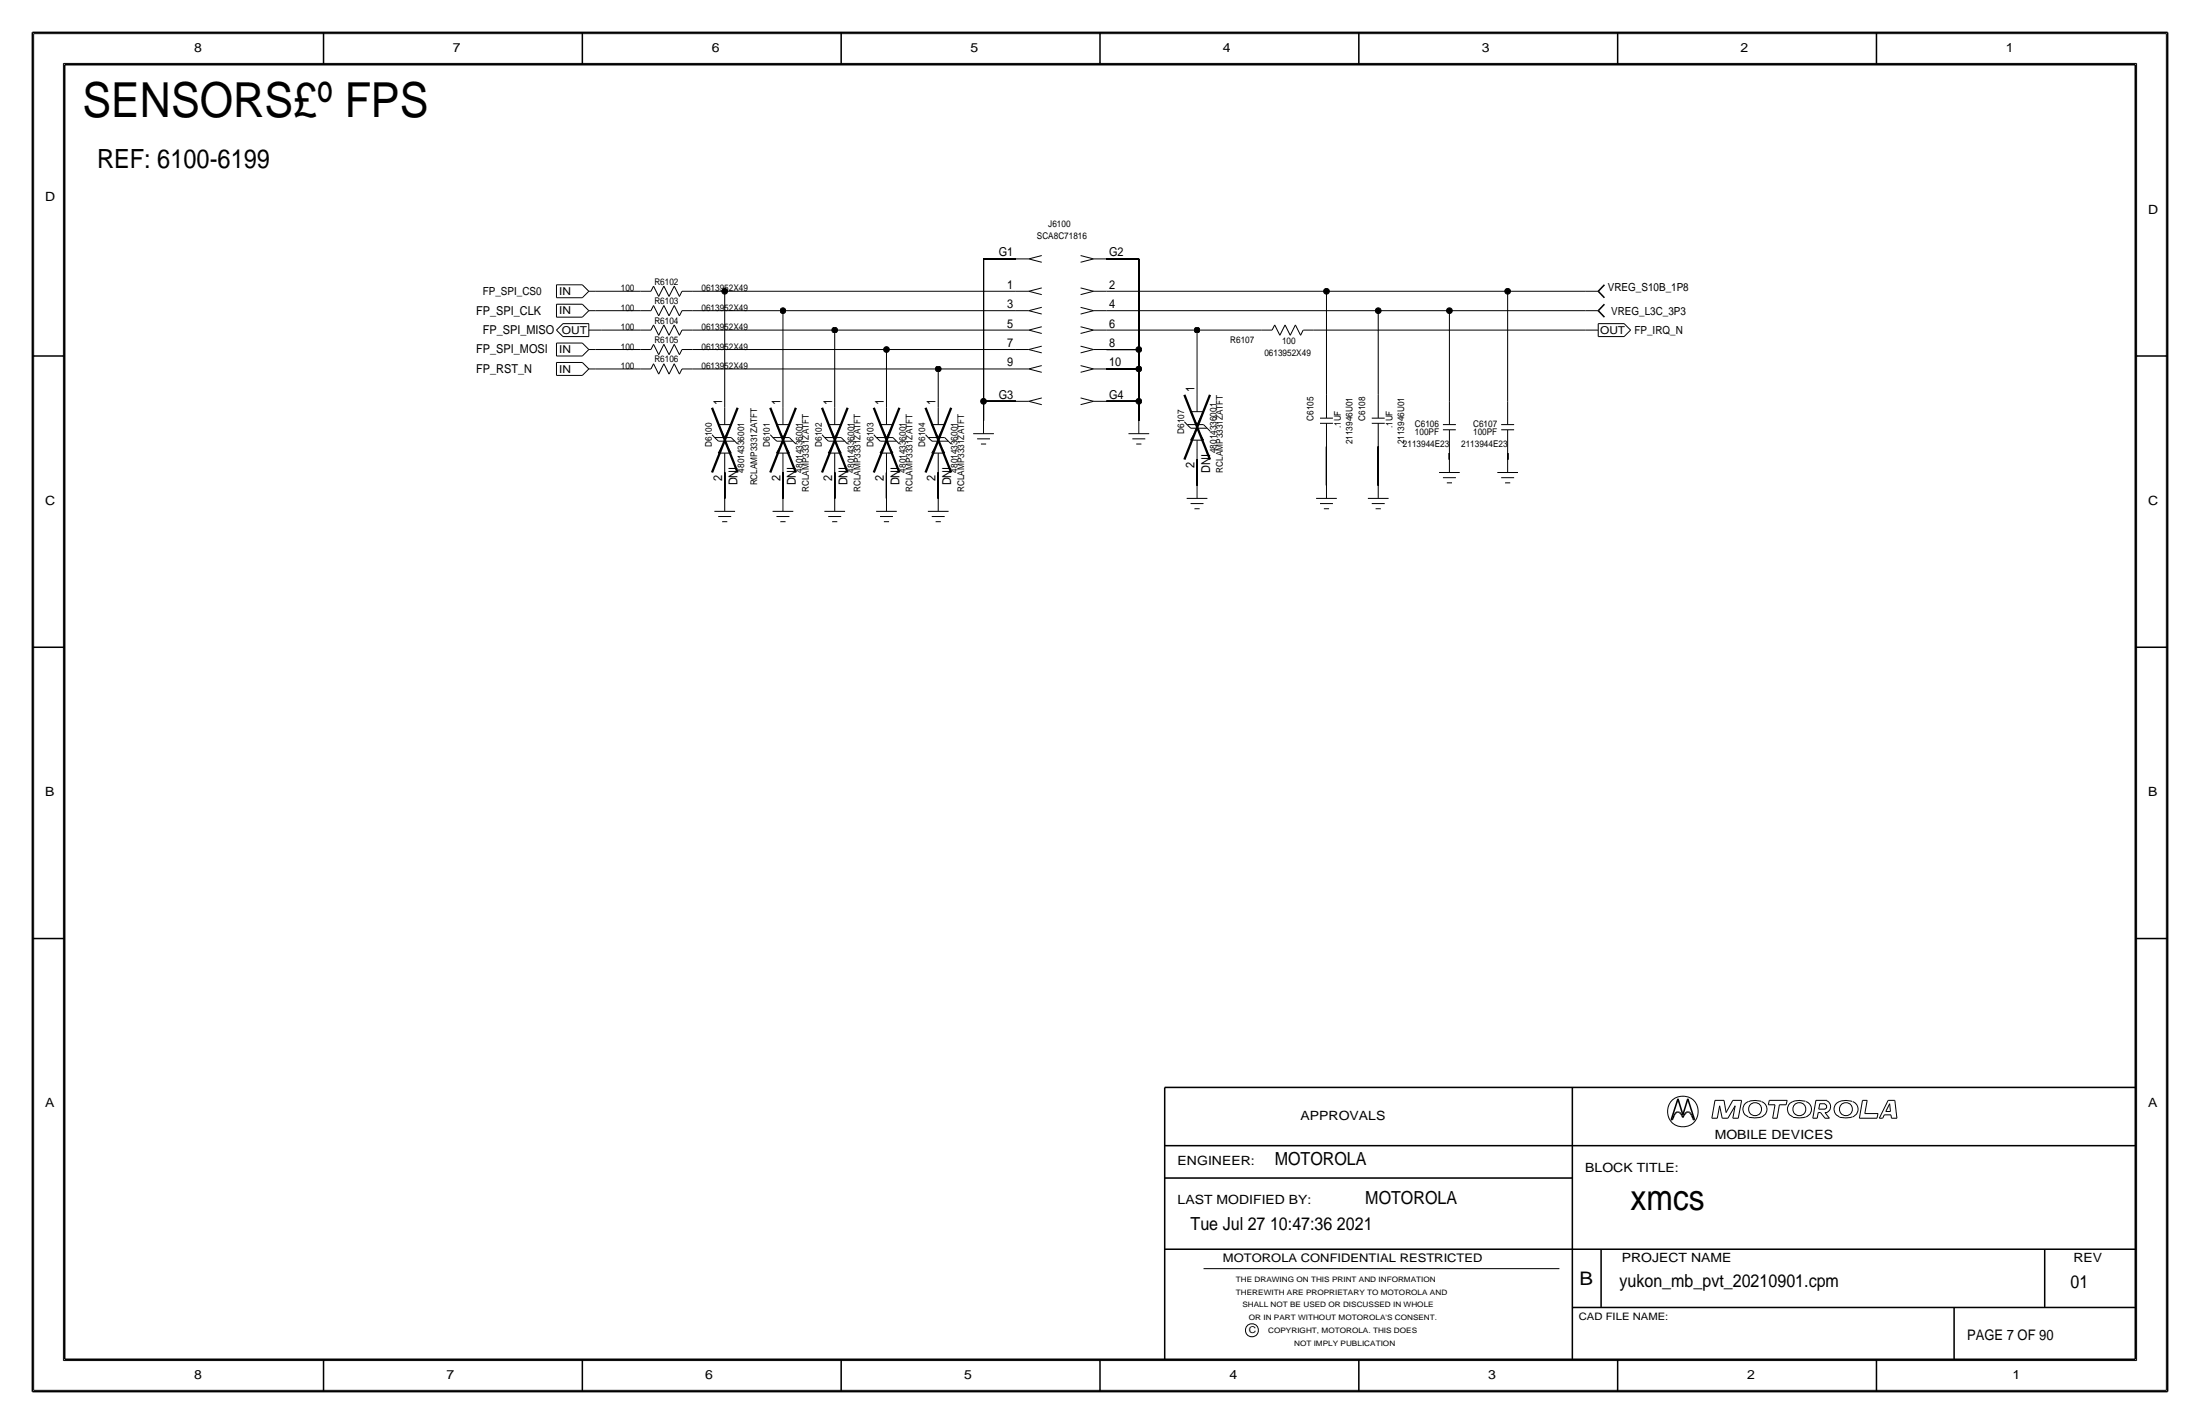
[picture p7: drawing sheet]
<svg xmlns="http://www.w3.org/2000/svg" width="432mm" height="279mm" viewBox="0 0 432 279" stroke-linecap="round" stroke-linejoin="round" font-family="sans-serif">
<!-- layer: Nets -->
<g fill="none" stroke="#000" stroke-width=".2">
<path d="M116.8 57.2h8.9zM135.9 57.2h6.3zM142.2 57.1v22.9zM142.2 57.2h57.2zM193 50.8v27.9zM193 50.8h6.4zM217.2 50.8h6.3zM217.2 57.2h43.1zM223.5 50.8v17.8zM260.3 57.1v20.4zM260.3 57.2h35.6zM295.9 57.2v21.5z"/>
<path d="M295.9 57.2h15.2zM116.8 72.4h8.9zM116.8 61h8.9zM116.8 68.6h8.9zM118.1 64.8h7.6zM135.9 72.4h48.3zM135.9 64.8h27.9zM135.9 68.6h38.1zM135.9 61h17.8zM153.7 61v19zM153.7 61h45.7zM163.8 64.8v15.2z"/>
<path d="M163.8 64.8h35.6zM174 68.6v11.4zM174 68.6h25.4zM184.1 72.4v7.6zM184.1 72.4h15.3zM193 78.7v3.8zM193 78.7h6.4zM217.2 78.7h6.3zM217.2 72.4h6.3zM217.2 68.6h6.3zM217.2 61h53.3zM217.2 64.8h17.7z"/>
<path d="M223.5 78.7v3.8zM223.5 72.4v6.3zM223.5 68.6v3.8zM234.9 64.8v12.7zM234.9 64.8h12.7zM257.8 64.8h53.3zM270.5 61v16.5zM270.5 61h14zM284.5 61h26.6zM284.5 61v17.7zM142.2 92.7v5.1zM153.7 92.7v5.1z"/>
<path d="M163.8 92.7v5.1zM174 92.7v5.1zM184.1 92.7v5.1zM234.9 90.2v5zM260.3 87.6v7.6zM270.5 87.6v7.6zM284.5 88.9v1.3zM295.9 88.9v1.3z"/>
</g>
<g fill="#000" stroke="#000" stroke-width=".2">
<circle cx="142.2" cy="57.1" r=".56"/>
<circle cx="260.4" cy="57.1" r=".56"/>
<circle cx="295.9" cy="57.1" r=".56"/>
<circle cx="153.7" cy="61" r=".56"/>
<circle cx="163.8" cy="64.8" r=".56"/>
<circle cx="174" cy="68.6" r=".56"/>
<circle cx="184.2" cy="72.4" r=".56"/>
<circle cx="193" cy="78.7" r=".56"/>
<circle cx="223.5" cy="72.4" r=".56"/>
<circle cx="223.5" cy="68.6" r=".56"/>
<circle cx="223.5" cy="78.7" r=".56"/>
<circle cx="235" cy="64.8" r=".56"/>
<circle cx="270.5" cy="61" r=".56"/>
<circle cx="284.5" cy="61" r=".56"/>
</g>
<!-- layer: Components -->
<g fill="none" stroke="#000" stroke-width=".2">
<path d="M109.2 55.9h5.1zM109.2 55.9v2.5zM109.2 58.4h5.1zM109.2 59.7h5.1zM109.2 59.7v2.5zM114.3 55.9l1.3 1.3zM114.3 59.7l1.3 1.3zM115.6 57.2l-1.3 1.2zM115.6 57.2h1.2zM125.7 57.2h2.1zM128.3 56.1l-.5 1zM128.3 59.9l-.5 1.1z"/>
<path d="M128.3 56.1l1 2.1zM128.3 59.9l1 2.1zM130.3 56.1l-1 2.1zM130.3 56.1l1 2.1zM130.3 59.9l-1 2.1zM130.3 59.9l1 2.1zM132.3 56.1l-1 2.1zM132.3 59.9l-1 2.1zM132.3 56.1l1 2.1zM132.3 59.9l1 2.1zM133.9 57.2l-.6 1zM133.9 57.2h2z"/>
<path d="M199.4 50.8h2.5zM199.4 57.2h2.5zM201.9 50.8l2.6 .7zM201.9 50.8l2.6-.7zM201.9 57.2l2.6 .6zM201.9 57.2l2.6-.7zM212.1 51.5l2.5-.7zM212.1 50.1l2.5 .7zM212.1 57.8l2.5-.6zM212.1 56.5l2.5 .7zM214.6 50.8h2.6zM214.6 57.2h2.6z"/>
<path d="M311.1 57.2h2.6zM109.2 64.8l1.3 1.2zM109.2 67.3h5.1zM109.2 67.3v2.5zM109.2 69.8h5.1zM109.2 62.2h5.1zM109.2 71.1h5.1zM109.2 71.1v2.6zM109.2 73.7h5.1zM110.5 63.5h5.1zM110.5 66h5.1zM110.5 63.5l-1.3 1.3z"/>
<path d="M114.3 67.3l1.3 1.3zM114.3 71.1l1.3 1.3zM115.6 64.8h2.5zM115.6 63.5v2.5zM115.6 68.6l-1.3 1.3zM115.6 61l-1.3 1.2zM115.6 72.4l-1.3 1.3zM115.6 68.6h1.2zM115.6 61h1.2zM115.6 72.4h1.2zM125.7 72.4h2.1zM125.7 68.6h2.1z"/>
<path d="M125.7 64.8h2.1zM125.7 61h2.1zM128.3 71.4l-.5 1zM128.3 67.6l-.5 1zM128.3 63.8l-.5 1zM128.3 71.4l1 2zM128.3 67.6l1 2zM128.3 63.8l1 2zM130.3 71.4l-1 2zM130.3 71.4l1 2zM130.3 67.6l-1 2zM130.3 67.6l1 2z"/>
<path d="M130.3 63.8l-1 2zM130.3 63.8l1 2zM132.3 71.4l-1 2zM132.3 67.6l-1 2zM132.3 63.8l-1 2zM132.3 71.4l1 2zM132.3 67.6l1 2zM132.3 63.8l1 2zM133.9 72.4l-.6 1zM133.9 68.6l-.6 1zM133.9 64.8l-.6 1zM133.9 61l-.6 1z"/>
<path d="M133.9 72.4h2zM133.9 68.6h2zM133.9 64.8h2zM133.9 61h2zM199.4 68.6h2.5zM199.4 61h2.5zM199.4 64.8h2.5zM199.4 72.4h2.5zM199.4 78.7h2.5zM201.9 68.6l2.6 .6zM201.9 68.6l2.6-.7zM201.9 61l2.6 .6z"/>
<path d="M201.9 61l2.6-.7zM201.9 64.8l2.6 .6zM201.9 64.8l2.6-.7zM201.9 72.4l2.6 .7zM201.9 72.4l2.6-.7zM201.9 78.7l2.6 .7zM201.9 78.7l2.6-.6zM212.1 69.2l2.5-.6zM212.1 67.9l2.5 .7zM212.1 65.4l2.5-.6zM212.1 64.1l2.5 .7zM212.1 61.6l2.5-.6z"/>
<path d="M212.1 60.3l2.5 .7zM212.1 79.4l2.5-.7zM212.1 78.1l2.5 .6zM212.1 73.1l2.5-.7zM212.1 71.7l2.5 .7zM214.6 68.6h2.6zM214.6 64.8h2.6zM214.6 61h2.6zM214.6 78.7h2.6zM214.6 72.4h2.6zM234.9 77.5v3.3zM247.7 64.8h2z"/>
<path d="M250.2 63.8l-.5 1zM250.2 63.8l1 2zM252.2 63.8l-1 2zM252.2 63.8l1 2zM254.3 63.8l1 2zM254.3 63.8l-1.1 2zM255.8 64.8l-.5 1zM255.8 64.8h2zM260.3 77.5v4.5zM270.5 77.5v4.5zM284.5 78.7v4.6zM295.9 78.7v4.6z"/>
<path d="M311.1 61h2.6zM311.2 64.8h2.5zM313.7 63.5h5.1zM313.7 66h5.1zM313.7 63.5v2.5zM318.8 63.5l1.2 1.3zM320 64.8l-1.2 1.2zM139.8 85.3l.6 .7zM140.3 85.9h3.2zM140.4 86l.6 .6zM141 88.9h2.5zM141 83.3h2.5z"/>
<path d="M141 83.3l1.2 2.6zM141 86.6h3.2zM142.2 86.6l1.3 2.3zM142.2 80v3.3zM142.2 88.9v3.8zM142.2 86.6l-1.2 2.3zM142.2 97.8v2.5zM143.5 85.9l1.3 1.2zM143.5 83.3l-1.3 2.6zM151.2 85.3l.6 .7zM151.7 85.9h3.2zM151.8 86l.7 .6z"/>
<path d="M152.4 83.3l1.3 2.6zM152.4 88.9h2.5zM152.4 83.3h2.5zM152.5 86.6h3.1zM153.7 80v3.3zM153.7 88.9v3.8zM153.7 86.6l-1.3 2.3zM153.7 97.8v2.5zM153.7 86.6l1.2 2.3zM154.9 85.9l1.3 1.2zM154.9 83.3l-1.2 2.6zM161.3 85.3l.7 .7z"/>
<path d="M161.9 85.9h3.2zM162 86l.6 .6zM162.6 83.3l1.2 2.6zM162.6 88.9h2.5zM162.6 83.3h2.5zM162.6 86.6h3.2zM163.8 80v3.3zM163.8 88.9v3.8zM163.8 86.6l-1.2 2.3zM163.8 97.8v2.5zM163.8 86.6l1.3 2.3zM165.1 83.3l-1.3 2.6z"/>
<path d="M165.1 85.9l1.3 1.2zM171.5 85.3l.6 .7zM172.1 85.9h3.2zM172.1 86l.7 .6zM172.7 88.9h2.6zM172.7 83.3h2.6zM172.7 83.3l1.3 2.6zM172.8 86.6h3.1zM174 86.6l1.3 2.3zM174 80v3.3zM174 88.9v3.8zM174 86.6l-1.3 2.3z"/>
<path d="M174 97.8v2.5zM175.3 85.9l1.2 1.2zM175.3 83.3l-1.3 2.6zM181.7 85.3l.6 .7zM182.2 85.9h3.2zM182.3 86l.6 .6zM182.9 88.9h2.5zM182.9 83.3h2.5zM182.9 83.3l1.3 2.6zM182.9 86.6h3.2zM184.1 86.6l1.3 2.3zM184.1 97.8v2.5z"/>
<path d="M184.1 80v3.3zM184.1 88.9v3.8zM184.1 86.6l-1.2 2.3zM185.4 83.3l-1.3 2.6zM185.4 85.9l1.3 1.2zM191 85.1h4.1zM191.8 86.1h2.5zM192.5 87.1h1zM193 82.6v2.5zM221.5 85.1h4.1zM222.2 86.1h2.6zM223 87.1h1z"/>
<path d="M223.5 82.6v2.5zM232.5 82.8l.6 .6zM232.9 97.8h4.1zM233 83.3h3.2zM233.1 83.4l.6 .6zM233.7 98.8h2.5zM233.7 86.4h2.5zM233.7 80.8h2.5zM233.7 80.8l1.3 2.5zM233.7 84h3.2zM234.4 99.8h1.1zM234.9 84.1l1.3 2.3z"/>
<path d="M234.9 95.3v2.5zM234.9 86.4v3.8zM234.9 84.1l-1.2 2.3zM236.2 80.8l-1.3 2.5zM236.2 83.3l1.3 1.3zM258.3 97.8h4.1zM259.1 98.8h2.5zM259.1 82h2.5zM259.1 83.1h2.5zM259.8 99.8h1.1zM260.3 95.3v2.5zM260.3 83.1v4.5z"/>
<path d="M268.5 97.8h4zM269.2 83.1h2.6zM269.2 82h2.6zM269.2 98.8h2.6zM270 99.8h1zM270.5 83.1v4.5zM270.5 95.3v2.5zM282.4 92.7h4.1zM283.2 83.3h2.5zM283.2 84.3h2.6zM283.2 93.7h2.6zM284 94.7h1z"/>
<path d="M284.5 84.3v4.6zM284.5 90.2v2.5zM293.9 92.7h4zM294.6 83.3h2.6zM294.6 84.3h2.6zM294.6 93.7h2.6zM295.4 94.7h1zM295.9 84.3v4.6zM295.9 90.2v2.5zM140.2 100.3h4.1zM141 101.3h2.5zM141.7 102.4h1z"/>
<path d="M151.6 100.3h4.1zM152.4 101.3h2.5zM153.2 102.4h1zM161.8 100.3h4.1zM162.6 101.3h2.5zM163.3 102.4h1zM172 100.3h4zM172.7 101.3h2.6zM173.5 102.4h1zM182.1 100.3h4.1zM182.9 101.3h2.5zM183.6 102.4h1.1z"/>
</g>
<path d="M232.5 77.5l5 12.7zM237.5 77.5l-5 12.7zM139.8 80l5 12.7zM144.8 80l-5 12.7zM151.2 80l5 12.7zM156.2 80l-5 12.7zM161.3 80l5.1 12.7zM166.4 80l-5.1 12.7zM171.5 80l5 12.7zM176.5 80l-5 12.7zM181.7 80l5 12.7zM186.7 80l-5 12.7z" fill="none" stroke="#000" stroke-width=".45"/>
<path d="M313.7 57.1l1.2 1.3zM314.9 59.7l-1.2 1.3zM314.9 55.9l-1.2 1.3zM313.7 61l1.2 1.2z" fill="none" stroke="#000" stroke-width=".3"/>
<!-- layer: Page Border and Title Block -->
<g fill="none" stroke="#000" stroke-width=".3">
<path d="M6.3 6.4v266.7zM6.4 6.4h419zM12.7 12.7h406.4zM12.7 12.7v254zM63.5 6.4v6.3zM114.3 6.4v6.3zM165.1 6.4v6.3zM215.9 6.3v6.4zM266.7 6.4v6.3zM317.5 6.4v6.3zM368.3 6.4v6.3zM419.1 12.7v254z"/>
<path d="M425.4 6.4v266.7zM6.3 69.8h6.4zM419.1 69.8h6.3zM6.3 127h6.4zM419.1 127h6.3zM6.3 184.1h6.4zM419.1 184.1h6.3zM228.6 213.4v53.3zM228.6 213.4h190.5zM308.6 213.4v53.3zM328 219.7h.2zM328.4 219.4l-.2 .3z"/>
<path d="M328.6 218.8l-.2 .6zM328.8 218.5l-.2 .3zM329 218.3l.2-.1zM329 218.3l-.2 .2zM329.2 218.2h.2zM329.3 215.6l-1.3 4.1zM329.3 215.6l1 3.1zM329.4 218.2l.2 .1zM329.6 218.3l.3 .2zM329.9 218.5l.2 .3zM330.1 218.8l.2 .5zM330.5 218.8l-.2 .5z"/>
<path d="M330.8 218.5l-.3 .3zM331 218.3l-.2 .2zM331 218.3l.2-.1zM331.2 218.2h.2zM331.3 215.6l1.3 4.1zM331.3 215.6l-1 3.1zM331.4 218.2l.2 .1zM331.6 218.3l.2 .2zM331.8 218.5l.2 .3zM332 218.8l.3 .6zM332.3 219.4l.1 .3zM332.4 219.7h.2z"/>
<path d="M228.6 231.1h80zM228.6 224.8h190.5zM228.6 245.1h190.5zM308.6 256.5h110.5zM314.2 245.1v11.4zM383.5 256.5v10.2zM401.3 245.1v11.4zM6.4 273h419zM12.7 266.7h406.4zM63.5 266.7v6.4zM114.3 266.7v6.4zM165.1 266.7v6.4z"/>
<path d="M215.9 266.7v6.3zM266.7 266.7v6.4zM317.5 266.7v6.4zM368.3 266.7v6.4z"/>
</g>
<g fill="none" stroke="#000" stroke-width=".2">
<path d="M6.6 6.6h418.6zM6.6 6.6v266.2zM12.4 12.4v254.6zM12.4 12.4h407zM419.4 12.4v254.6zM425.2 6.6v266.2zM336 219.4h1.1zM336.6 215.9h1.8zM336.6 215.9l-.6 3.5zM337.5 217l-.4 2.4zM337.5 217l.5 2.4zM338 219.4h1.1z"/>
<path d="M338.4 215.9l.4 2.4zM340.1 219.4h1.1zM340.1 215.9h1.7zM340.1 215.9l-1.3 2.4zM340.6 217l-1.5 2.4zM340.6 217l-.5 2.4zM341.8 215.9l-.6 3.5zM343.1 216.2a1.6 1.6 0 0 0-1 1.5 1.6 1.6 0 0 0 1.1 1.5M345.7 216.1h-.2a4 4 0 0 0-2.3 .1M345.7 216.2a1.59 1.59 0 0 1 1.1 1.5 1.59 1.59 0 0 1-1.1 1.5l-1.4 .1-1.1-.1M347.1 216.8h1.3zM347.3 215.9l-.2 .9z"/>
<path d="M347.3 215.9h3.5zM347.9 219.4h.9zM348.4 216.8l-.5 2.6zM349.2 216.8l-.4 2.6zM349.2 216.8h1.4zM350.8 215.9l-.2 .9zM354.4 216.1a3.1 3.1 0 0 0-3.3 .7 1.62 1.62 0 0 0 .8 2.4M354.4 219.2l-1.4 .1-1.1-.1M354.5 216.2a1.59 1.59 0 0 1 1 1.5 1.59 1.59 0 0 1-1 1.5M355.8 219.4h.9zM356.4 215.9h2.2zM356.4 215.9l-.6 3.5z"/>
<path d="M356.9 218.3l-.2 1.1zM356.9 218.3h.4zM357 217.6h1.2zM357.2 216.6l-.2 1zM357.2 216.6h1zM357.3 218.3l.9 1.1zM358.1 216.7a.5 .5 0 0 1 .4 .4 .5 .5 0 0 1-.4 .5M358.2 218.3l.9 1.1zM358.2 218.3h.4zM358.2 219.4h.9zM358.5 216a1.24 1.24 0 0 1 .8 1.1 1.24 1.24 0 0 1-.8 1.2M363.5 216.1a3.1 3.1 0 0 0-3.3 .7 1.62 1.62 0 0 0 .8 2.4"/>
<path d="M363.6 219.2l-1.4 .1-1.2-.1M363.6 216.2a1.59 1.59 0 0 1 1.1 1.5 1.59 1.59 0 0 1-1.1 1.5M364.9 219.4h3.5zM365.6 215.9l-.7 3.5zM365.6 215.9h.9zM366 218.5h2.6zM366.5 215.9l-.5 2.6zM368.6 218.5l-.2 .9zM368.9 219.4h.6zM369.8 218.7h1.3zM369.8 218.7l-.3 .7zM370.1 218.1h.9z"/>
<path d="M370.6 215.9l-1.7 3.5zM370.6 215.9h1.3zM370.9 216.6l-.8 1.5zM370.9 216.6l.1 1.5zM371.1 218.7l.1 .7zM371.2 219.4h1.1zM371.9 215.9l.4 3.5zM236.2 248.9h69.9zM6.6 272.8h418.6zM12.4 267h407z"/>
<circle cx="330.3" cy="218.1" r="3"/>
<circle cx="344.5" cy="217.6" r="1.28"/>
<circle cx="353.2" cy="217.6" r="1.28"/>
<circle cx="362.3" cy="217.6" r="1.28"/>
<circle cx="245.7" cy="261" r="1.28"/>
</g>
<text font-size="9.5" x="16.2" y="22.9">SENSORS£º FPS</text>
<text font-size="7" x="320" y="237.5">xmcs</text>
<text font-size="5.2" x="19" y="33">REF: 6100-6199</text>
<text font-size="3.7" x="310" y="252.1">B</text>
<g font-size="3.5">
<text x="250.2" y="228.6">MOTOROLA</text>
<text x="268" y="236.2">MOTOROLA</text>
<text x="233.7" y="241.3">Tue Jul 27 10:47:36 2021</text>
<text x="317.9" y="252.6">yukon_mb_pvt_20210901.cpm</text>
<text x="406.4" y="252.7">01</text>
</g>
<text font-size="2.9" x="386.1" y="262.9">PAGE 7 OF 90</text>
<g font-size="2.5">
<text x="38.1" y="10.2">8</text>
<text x="88.9" y="10.2">7</text>
<text x="139.7" y="10.2">6</text>
<text x="190.5" y="10.2">5</text>
<text x="240" y="10.2">4</text>
<text x="290.8" y="10.2">3</text>
<text x="341.6" y="10.2">2</text>
<text x="393.7" y="10.2">1</text>
<text x="8.9" y="39.4">D</text>
<text x="421.6" y="41.9">D</text>
<text x="8.9" y="99.1">C</text>
<text x="421.6" y="99.1">C</text>
<text x="8.9" y="156.2">B</text>
<text x="421.6" y="156.2">B</text>
<text x="8.9" y="217.2">A</text>
<text x="255.3" y="219.7">APPROVALS</text>
<text x="421.6" y="217.2">A</text>
<text x="336.5" y="223.5">MOBILE DEVICES</text>
<text x="231.1" y="228.6">ENGINEER:</text>
<text x="311.1" y="229.9">BLOCK TITLE:</text>
<text x="231.1" y="236.2">LAST MODIFIED BY:</text>
<text x="318.3" y="247.5">PROJECT NAME</text>
<text x="407" y="247.6">REV</text>
<text x="38.1" y="270.5">8</text>
<text x="87.6" y="270.5">7</text>
<text x="138.4" y="270.5">6</text>
<text x="189.2" y="270.5">5</text>
<text x="241.3" y="270.5">4</text>
<text x="292.1" y="270.5">3</text>
<text x="342.9" y="270.5">2</text>
<text x="395" y="270.5">1</text>
</g>
<g font-size="2.4">
<text x="196" y="50.3">G1</text>
<text x="217.7" y="50.3">G2</text>
<text x="197.7" y="56.6">1</text>
<text x="217.7" y="56.6">2</text>
<text x="93.5" y="61.7">FP_SPI_CLK</text>
<text x="94.7" y="65.5">FP_SPI_MISO</text>
<text x="197.7" y="64.3">5</text>
<text x="197.7" y="60.5">3</text>
<text x="217.7" y="60.5">4</text>
<text x="217.7" y="64.3">6</text>
<text x="93.5" y="69.3">FP_SPI_MOSI</text>
<text x="197.7" y="68.1">7</text>
<text x="197.7" y="71.9">9</text>
<text x="217.7" y="68.1">8</text>
<text x="217.7" y="71.9">10</text>
<text x="93.5" y="73.2">FP_RST_N</text>
<text x="234.4" y="77" transform="rotate(-90 234.4 77)">1</text>
<text x="141.7" y="79.5" transform="rotate(-90 141.7 79.5)">1</text>
<text x="153.2" y="79.5" transform="rotate(-90 153.2 79.5)">1</text>
<text x="163.3" y="79.5" transform="rotate(-90 163.3 79.5)">1</text>
<text x="173.5" y="79.5" transform="rotate(-90 173.5 79.5)">1</text>
<text x="183.6" y="79.5" transform="rotate(-90 183.6 79.5)">1</text>
<text x="196" y="78.2">G3</text>
<text x="217.7" y="78.2">G4</text>
<text x="141.7" y="94.4" transform="rotate(-90 141.7 94.4)">2</text>
<text x="144.8" y="95.3" transform="rotate(-90 144.8 95.3)">DNI</text>
<text x="153.2" y="94.4" transform="rotate(-90 153.2 94.4)">2</text>
<text x="156.2" y="95.3" transform="rotate(-90 156.2 95.3)">DNI</text>
<text x="163.3" y="94.4" transform="rotate(-90 163.3 94.4)">2</text>
<text x="166.4" y="95.3" transform="rotate(-90 166.4 95.3)">DNI</text>
<text x="173.5" y="94.4" transform="rotate(-90 173.5 94.4)">2</text>
<text x="176.5" y="95.3" transform="rotate(-90 176.5 95.3)">DNI</text>
<text x="183.6" y="94.4" transform="rotate(-90 183.6 94.4)">2</text>
<text x="186.7" y="95.3" transform="rotate(-90 186.7 95.3)">DNI</text>
<text x="234.4" y="91.9" transform="rotate(-90 234.4 91.9)">2</text>
<text x="237.5" y="92.7" transform="rotate(-90 237.5 92.7)">DNI</text>
</g>
<text font-size="2.3" x="240" y="247.6">MOTOROLA CONFIDENTIAL RESTRICTED</text>
<g font-size="2.2">
<text x="94.7" y="57.9">FP_SPI_CS0</text>
<text x="315.6" y="57.1">VREG_S10B_1P8</text>
<text x="316.2" y="61.7">VREG_L3C_3P3</text>
<text x="320.8" y="65.5">FP_IRQ_N</text>
</g>
<g font-size="2.1">
<text x="109.8" y="57.9">IN</text>
<text x="109.8" y="61.7">IN</text>
<text x="110.3" y="65.6">OUT</text>
<text x="314" y="65.6">OUT</text>
<text x="109.8" y="69.3">IN</text>
<text x="109.8" y="73.1">IN</text>
</g>
<text font-size="2" x="309.9" y="259.1">CAD FILE NAME:</text>
<g font-size="1.8">
<text x="203.5" y="47">SCA8C71816</text>
<text x="205.7" y="44.4">J6100</text>
<text x="121.8" y="57.2">100</text>
<text x="128.4" y="55.9">R6102</text>
<text x="128.4" y="59.7">R6103</text>
<text x="137.7" y="57.2">0613952X49</text>
<text x="121.8" y="64.8">100</text>
<text x="121.8" y="61">100</text>
<text x="128.4" y="63.5">R6104</text>
<text x="137.7" y="64.8">0613952X49</text>
<text x="137.7" y="61">0613952X49</text>
<text x="121.8" y="68.6">100</text>
<text x="128.4" y="67.3">R6105</text>
<text x="128.4" y="71.1">R6106</text>
<text x="137.7" y="68.6">0613952X49</text>
<text x="241.5" y="67.3">R6107</text>
<text x="248.2" y="69.8">0613952X49</text>
<text x="251.6" y="67.4">100</text>
<text x="121.8" y="72.4">100</text>
<text x="137.7" y="72.4">0613952X49</text>
<text x="257.8" y="82.5" transform="rotate(-90 257.8 82.5)">C6105</text>
<text x="268" y="82.5" transform="rotate(-90 268 82.5)">C6108</text>
<text x="277.7" y="83.8">C6106</text>
<text x="289.1" y="83.8">C6107</text>
<text x="139.7" y="87.6" transform="rotate(-90 139.7 87.6)">D6100</text>
<text x="151.1" y="87.6" transform="rotate(-90 151.1 87.6)">D6101</text>
<text x="161.3" y="87.6" transform="rotate(-90 161.3 87.6)">D6102</text>
<text x="171.5" y="87.6" transform="rotate(-90 171.5 87.6)">D6103</text>
<text x="181.6" y="87.6" transform="rotate(-90 181.6 87.6)">D6104</text>
<text x="232.4" y="85.1" transform="rotate(-90 232.4 85.1)">D6107</text>
<text x="238.8" y="88.9" transform="rotate(-90 238.8 88.9)">48014336001</text>
<text x="263.1" y="84" transform="rotate(-90 263.1 84)">.1UF</text>
<text x="265.4" y="87.2" transform="rotate(-90 265.4 87.2)">2113946U01</text>
<text x="273.3" y="84" transform="rotate(-90 273.3 84)">.1UF</text>
<text x="275.4" y="87.6">2113944E23</text>
<text x="275.6" y="87.2" transform="rotate(-90 275.6 87.2)">2113946U01</text>
<text x="277.7" y="85.3">100PF</text>
<text x="286.8" y="87.6">2113944E23</text>
<text x="289.1" y="85.3">100PF</text>
<text x="146.1" y="92.7" transform="rotate(-90 146.1 92.7)">48014336001</text>
<text x="148.6" y="95.2" transform="rotate(-90 148.6 95.2)">RCLAMP3331ZATFT</text>
<text x="157.5" y="92.7" transform="rotate(-90 157.5 92.7)">48014336001</text>
<text x="167.6" y="92.7" transform="rotate(-90 167.6 92.7)">48014336001</text>
<text x="177.8" y="92.7" transform="rotate(-90 177.8 92.7)">48014336001</text>
<text x="188" y="92.7" transform="rotate(-90 188 92.7)">48014336001</text>
<text x="240" y="92.7" transform="rotate(-90 240 92.7)">RCLAMP3331ZATFT</text>
<text x="158.8" y="96.5" transform="rotate(-90 158.8 96.5)">RCLAMP3331ZATFT</text>
<text x="168.9" y="96.5" transform="rotate(-90 168.9 96.5)">RCLAMP3331ZATFT</text>
<text x="179.1" y="96.5" transform="rotate(-90 179.1 96.5)">RCLAMP3331ZATFT</text>
<text x="189.2" y="96.5" transform="rotate(-90 189.2 96.5)">RCLAMP3331ZATFT</text>
<text x="245.1" y="261.6">C</text>
</g>
<g font-size="1.5">
<text x="242.6" y="251.5">THE DRAWING ON THIS PRINT AND INFORMATION</text>
<text x="242.6" y="254">THEREWITH ARE PROPRIETARY TO MOTOROLA AND</text>
<text x="243.8" y="256.5">SHALL NOT BE USED OR DISCUSSED IN WHOLE</text>
<text x="245.1" y="259.1">OR IN PART WITHOUT MOTOROLA'S CONSENT.</text>
<text x="248.9" y="261.6">COPYRIGHT, MOTOROLA. THIS DOES</text>
<text x="254" y="264.2">NOT IMPLY PUBLICATION</text>
</g>
</svg>
